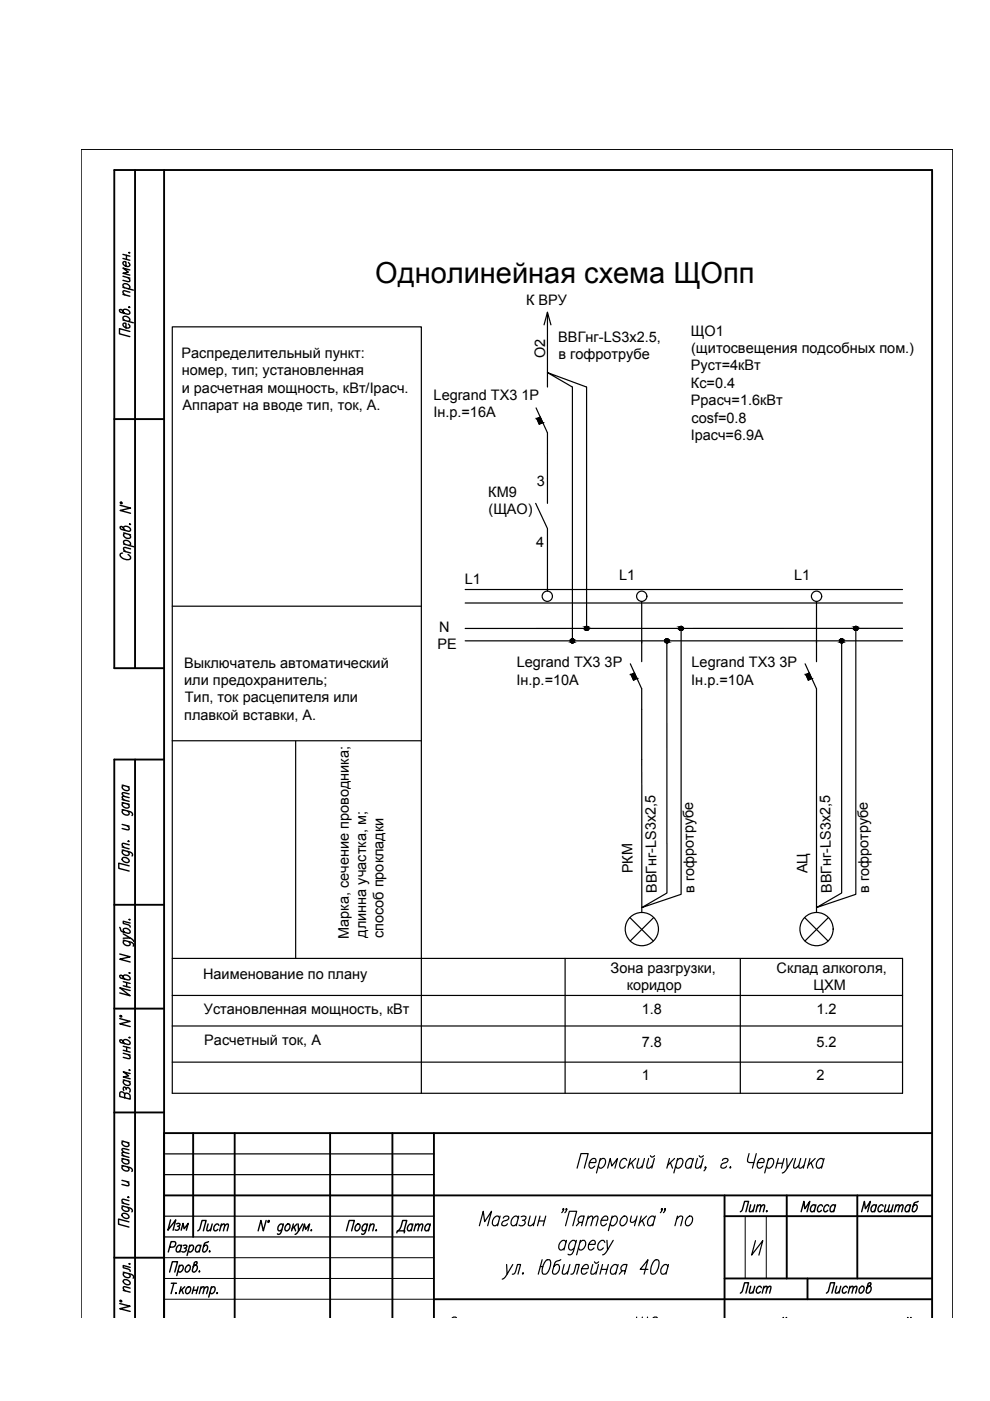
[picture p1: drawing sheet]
<svg xmlns="http://www.w3.org/2000/svg" width="210mm" height="297mm" viewBox="0 0 210 297" stroke-linecap="round" stroke-linejoin="round" font-family="sans-serif">
<!-- layer: 0 -->
<g fill="none" stroke="#000" stroke-width=".25">
<path d="M116.1 66.2l-.7 2.7M116.8 68.9l-.7-2.7v15.9M113.7 86.5l2.4 5.3v14.9M114.6 88.4l-.8 .4 .5 1.1 .8-.3M113.6 106.7l2.5 5.4v13.2M36.5 128.5h52.8M98.6 125h92.8M98.6 127.8h92.8M98.6 135.9h92.8M124.4 133.2v-51.1l-8.3-3.1 5.3 3.1v53.8M136.1 127.5v12.8M144.4 133.7v55.9l-8.3 2.8 5.3-3.1v-53"/>
<path d="M173.1 127.5v12.8M181.5 133.7v55.9l-8.4 2.8 5.3-3.1v-53M191.4 133.2h-92.8M36.5 157.1h52.8M62.7 157.1v45.9M133.6 140.7l2.5 5.3v47.5M134.5 142.7l-.7 .3 .5 1.2 .8-.4M170.7 140.7l2.4 5.3v47.5M171.6 142.7l-.7 .3 .5 1.2 .7-.4M133.6 194.5l4.9 5M138.6 194.5l-5 5M170.6 194.5l5 5"/>
<path d="M175.6 194.5l-4.9 5M36.5 203.2h154.9v28.6h-154.9v-162.5h52.8v162.5M36.5 211.1h154.9M36.5 217.5h154.9M119.8 203.2v28.6M157 203.2v28.6M36.5 225.2h154.9M34.8 257.9h57.2M34.8 249h57.2M34.8 244.6h57.2M101.6 259.9l.9-3.1 .3 2.2 1.4-2.2-.8 3.1M105.9 258.3l-.3-.5a1.26 1.26 0 0 0-.9 2.1h.3l.6-.4"/>
<path d="M106 257.8l-.5 2.1M106.7 258.3a.76 .76 0 0 1 1.2-.3v.3l-.2 .3-.8 .3a.73 .73 0 0 0-.5 .8 .79 .79 0 0 0 1.2-.2M109.9 258.3l-.3-.5a1.24 1.24 0 0 0-1.1 .8 1.24 1.24 0 0 0 .2 1.3h.3l.6-.4M110 257.8l-.6 2.1M110.5 258l.4-.2 .6 .2a.61 .61 0 0 1-.7 .7M111.1 258.7l.2 .3a.8 .8 0 0 1-.4 .8 .8 .8 0 0 1-.9-.1M112.4 257.8l-.4 1.9 .5 .2 .7-.6M113.6 257.8l-.5 2.1M114.2 258.9h1.2M114.5 257.8l-.5 2.1M115.7 257.8l-.5 2.1M119.5 256.4l-.1 .1-.1-.1 .2-.2v.2l-.4 .7"/>
<path d="M119.9 259.9l.8-3.1h1.6l-.9 3.1M120.2 256.4l-.2 .1v-.1l.1-.2 .1 .2-.4 .7M122.4 247.7l.8-3.1h1.5l-.8 3.1M122.8 259.2l-.6 .7M123.5 259.2h-.7l-.2-.3a.84 .84 0 0 1 .6-1.1h.7l-.6 2.1M124.6 258.4l.7-.6 .4 .2-.4 1.9M124.7 257.8l-.5 2.1M125 246.5h1.3a.55 .55 0 0 0 0-.6 .55 .55 0 0 0-.5-.3 1.33 1.33 0 0 0-.6 2.1h.3l.6-.5M125.7 258.4l.7-.6 .4 .2-.4 1.9M127.2 246l.5-.4h.4a1.26 1.26 0 0 1-.9 2.1l-.3-.5M127.3 245.6l-.8 3.1M127.5 258.7h1.3a.56 .56 0 0 0 0-.6 .56 .56 0 0 0-.5-.3 1.34 1.34 0 0 0-.6 2.1h.3l.6-.4"/>
<path d="M128.8 247.7l.6-2.1 .3 1.6 1.2-1.6-.5 2.1M129.7 258.3l.5-.5h.4a1.25 1.25 0 0 1 .2 1.3 1.25 1.25 0 0 1-1.1 .8l-.3-.4M129.8 257.8l-.8 3.1M131.8 258.3l.5-.5h.4a1.25 1.25 0 0 1 .2 1.3 1.25 1.25 0 0 1-1.1 .8 1.02 1.02 0 0 1 0-1.6zM132.9 246l-.3-.4a1.25 1.25 0 0 0-1.1 .8 1.25 1.25 0 0 0 .2 1.3h.3l.6-.5M133.7 245.6l-.6 2.1M133.9 257.8l-.2 1.2 .2 .2 .5-.2 .5-.4M133.9 246.5l.4 1.2M134.8 245.6l-1.5 1.5M135.1 257.8l-.6 2.1M135.4 245.6l-.4 1.9 .5 .2 .8-.6M136 257.8l-.6 2.1"/>
<path d="M136.2 258.7l.4 1.2M136.6 245.6l-.5 2.1M137.1 257.8l-1.5 1.5M137.5 245.6l-.4 1.9 .5 .2 .7-.6M137.9 245l.3 .3 .6-.3M138.7 245.6l-.5 2.1M138.8 258.3l-.3-.5a1.24 1.24 0 0 0-1.1 .8 1.24 1.24 0 0 0 .2 1.3h.3l.6-.4M138.9 257.8l-.5 2.1M140.4 256.4l-.1 .1v-.3a.78 .78 0 0 1-.3 .9M141.1 256.4l-.2 .1v-.1l.1-.2a.78 .78 0 0 1-.3 .9M141.9 245.6l-.5 2.1M142.1 246.5l.5 1.2"/>
<path d="M143 245.6l-1.5 1.5M143.5 258.4l.7-.6 .5 .2-.4 1.9M143.6 246a.72 .72 0 0 1 1-.3 1.37 1.37 0 0 1-1 2l-.4-.5M143.7 257.8l-.6 2.1M143.7 245.6l-.8 3.1M145.6 258.3l.6-.5h.3a1.25 1.25 0 0 1 .2 1.3 1.25 1.25 0 0 1-1.1 .8 1.02 1.02 0 0 1 0-1.6zM146.9 246l-.3-.4a1.25 1.25 0 0 0-1.1 .8 1.25 1.25 0 0 0 .2 1.3h.3l.6-.5M147 245.6l-.6 2.1M147.9 245.6l-.4 1.9 .5 .2 .7-.6M148.2 245l.3 .3 .6-.3M149.1 245.6l-.6 2.1M149.7 247.5l-.2 .2 .1-.3a.75 .75 0 0 1-.3 .8"/>
<path d="M153.2 246a.79 .79 0 0 1 1.1-.3l.1 .3-.2 .3-.9 .3a.75 .75 0 0 0-.4 .9 .78 .78 0 0 0 1.1-.3M154.7 247.5l.2-.1 .1 .1-.2 .2zM158.8 244.6l-.3 1.6 .3 .3h1M160.4 244.6l-.9 3.1M160.6 246.5h1.3a.55 .55 0 0 0 .1-.6 .55 .55 0 0 0-.6-.3 1.33 1.33 0 0 0-.5 2.1h.3l.5-.5M162.8 246l.6-.4h.3a1.26 1.26 0 0 1-.9 2.1l-.3-.5M163 245.6l-.9 3.1M164.8 246.6h1.2M165 245.6l-.5 2.1M166.2 245.6l-.5 2.1M166.8 245.6l.1 2.1 1.2-2.1M166.9 247.7a1.43 1.43 0 0 1-1 1"/>
<path d="M168.7 245.6l-.4 1.9 .4 .2 .7-.6M169.8 245.6l-.4 1.9 .4 .2 .7-.6M170.9 245.6l-.6 2.1M171.7 245.6l-.5 2.1M172 246.5l.4 1.2M172.8 245.6l-1.4 1.5M174.6 246l-.3-.4a1.25 1.25 0 0 0-1.1 .8 1.25 1.25 0 0 0 .2 1.3h.3l.6-.5M174.7 245.6l-.5 2.1M34.8 262.3h57.2M95.9 279.4l.3-.1 .6 .1M107.4 268.1l.1 2.1 1.2-2.1M107.5 270.2a1.45 1.45 0 0 1-1 1"/>
<path d="M108.6 270.2l.5-.2 .6-1.9h.7l-.6 2.1M110.8 270l.1-.1 .1 .1-.2 .2zM114.5 268.5h.6M114.9 267.1l-.8 3.1M115.8 267.2l.7-.1a2.45 2.45 0 0 1-.8 3.1l-.7-.2a3.2 3.2 0 0 1 .8-2.8zM118.9 267.1l-.8 .3-.5 .4-.5 1.8 .1 .4a.99 .99 0 0 0 1.4-1v-.5a.54 .54 0 0 0-.3-.4 .54 .54 0 0 0-.6 .1l-.3 .3M119.6 268.1l-.4 1.9 .5 .2 .7-.6M120 263.4l-.3-.4a1.24 1.24 0 0 0-1.1 .7 1.24 1.24 0 0 0 .2 1.3h.3l.6-.4M120.1 263l-.5 2M120.8 268.1l-.5 2.1M121 270.2l.5-.2 .6-1.9h.7l-.5 2.1M122.1 263.4l-.3-.4a1.25 1.25 0 0 0-1.1 .7 1.25 1.25 0 0 0 .2 1.3h.3l.6-.4"/>
<path d="M122.2 263l-.9 2.8a.62 .62 0 0 1-.9 .1M123 263.4l.5-.4h.4a1.26 1.26 0 0 1-.9 2l-.3-.4M123.1 263l-.8 3M123.4 269h1.3a.56 .56 0 0 0 0-.6 .56 .56 0 0 0-.6-.3 1.34 1.34 0 0 0-.5 2.1l.6-.2 .3-.3M124.8 263.8h1.3a.55 .55 0 0 0 .1-.6 .55 .55 0 0 0-.6-.2 1.33 1.33 0 0 0-.5 2h.3l.6-.4M125.7 268.1l-.4 1.9 .5 .2 .7-.6M126 267.5l.3 .3 .6-.3M126.9 268.1l-.6 2.1M127.5 269.1h1.2M127.8 268.1l-.6 2.1M128.2 263.4l-.3-.4a1.25 1.25 0 0 0-1.1 .7 1.25 1.25 0 0 0 .2 1.3h.4l.5-.4M128.7 263l.1 2 1.2-2"/>
<path d="M128.8 265a1.3 1.3 0 0 1-1 1M129 268.1l-.6 2.1M131 268.5l-.4-.4a1.26 1.26 0 0 0-.9 2.1h.4l.5-.5M131.1 268.1l-.6 2.1M131.9 269.4l-.6 .8M132.6 269.4h-.7l-.2-.1a.83 .83 0 0 1 .6-1.2h.6l-.5 2.1M135 279.3v.1M136.2 279.3v.1M137.3 279.3v.1M137.4 269.1h-1.7l1.7-2-.8 3.1M138.5 279.4l.2-.1 .7 .1M138.8 267.2l.6-.1a1.32 1.32 0 0 1 .2 1.7l-.7 1.2-.4 .2-.5-.2a3.3 3.3 0 0 1 .8-2.8z"/>
<path d="M141.6 268.5l-.3-.4a1.26 1.26 0 0 0-.9 2.1h.4l.5-.5M141.7 268.1l-.5 2.1M160.2 263l-.8 3.1 2.3-3.1-.8 3.1M166 279.4h.1M166.6 279.4h.2M192.4 279.4h.1M193.1 279.4h.1"/>
<circle cx="116" cy="126.4" r="1.09"/>
<circle cx="121.4" cy="135.9" r=".43"/>
<circle cx="124.4" cy="133.2" r=".43"/>
<circle cx="136.1" cy="126.4" r="1.09"/>
<circle cx="141.4" cy="135.9" r=".43"/>
<circle cx="144.4" cy="133.2" r=".43"/>
<circle cx="173.1" cy="126.4" r="1.09"/>
<circle cx="178.5" cy="135.9" r=".43"/>
<circle cx="181.5" cy="133.2" r=".43"/>
<circle cx="136.1" cy="197" r="3.5"/>
<circle cx="173.1" cy="197" r="3.5"/>
</g>
<g fill="#000" stroke="#000" stroke-width=".21">
<path d="M113.8 88.8h.9l.4 .8zM113.8 88.8l.7-.4 .2 .4zM133.8 143h.9l.4 .8zM133.8 143l.7-.3 .2 .3zM170.9 143h.8l.4 .8zM170.9 143l.7-.3 .1 .3z"/>
<path d="M113.8 88.8l.4 .8h.9zM114.2 89.6h.9l-.8 .3z"/>
<path d="M121.3 135.4h.2zM121.2 135.4h.3z"/>
<path d="M121.2 135.4l.4 .1zM121.2 135.5h.4z"/>
<path d="M121.2 136.3h.3zM121.2 136.3h.2z"/>
<path d="M121.2 135.5h.4zM121.1 135.5h.5z"/>
<path d="M121.2 136.3h.4zM121.2 136.3h.3z"/>
<path d="M121.1 135.5l.6 .1zM121 135.6h.7z"/>
<path d="M121.1 136.2h.5zM121.1 136.2l.5 .1z"/>
<path d="M121 135.6h.7zM121 135.6h.7z"/>
<path d="M121 136.2h.7zM121 136.2h.6z"/>
<path d="M121 135.6l.8 .1zM121 135.6l.8 .1z"/>
<path d="M121 136.1h.7zM121 136.1l.7 .1z"/>
<path d="M121 135.7l.8 .1zM121 135.7l.8 .1z"/>
<path d="M121 136h.8zM121 136l.7 .1z"/>
<path d="M120.9 135.8l.9 .1zM120.9 135.8l.9 .1z"/>
<path d="M120.9 135.9l.9 .1zM120.9 135.9l.9 .1z"/>
<path d="M120.9 136h.9zM120.9 136h.9z"/>
<path d="M124.3 132.8h.2zM124.2 132.8h.3z"/>
<path d="M124.2 132.8h.4zM124.2 132.8h.4z"/>
<path d="M124.2 133.7h.3zM124.2 133.7h.2z"/>
<path d="M124.2 132.8l.4 .1zM124.1 132.9h.5z"/>
<path d="M124.2 133.6h.4zM124.2 133.6l.3 .1z"/>
<path d="M124.1 132.9h.6zM124.1 132.9h.6z"/>
<path d="M124.1 133.6h.5zM124.1 133.6h.5z"/>
<path d="M124.1 132.9l.6 .1zM124.1 132.9l.6 .1z"/>
<path d="M124.1 133.5h.6zM124.1 133.5l.5 .1z"/>
<path d="M124 133l.8 .1zM124 133l.8 .1z"/>
<path d="M124 133.5h.7zM124 133.5h.7z"/>
<path d="M124 133.1l.8 .1zM124 133.1l.8 .1z"/>
<path d="M124 133.4h.8zM124 133.4l.7 .1z"/>
<path d="M123.9 133.2h.9zM123.9 133.2h.9z"/>
<path d="M123.9 133.2l.9 .1zM123.9 133.2l.9 .1z"/>
<path d="M123.9 133.3h.9zM123.9 133.3l.9 .1z"/>
<path d="M141.4 135.4h.1zM141.3 135.4h.2z"/>
<path d="M141.3 135.4l.3 .1zM141.2 135.5h.4z"/>
<path d="M141.3 136.3h.2zM141.3 136.3h.1z"/>
<path d="M141.2 135.5h.5zM141.1 135.5h.6z"/>
<path d="M141.2 136.3h.4zM141.2 136.3h.3z"/>
<path d="M141.1 135.5l.6 .1zM141.1 135.6h.6z"/>
<path d="M141.1 136.2h.6zM141.1 136.2l.5 .1z"/>
<path d="M141.1 135.6h.7zM141.1 135.6h.7z"/>
<path d="M141.1 136.2h.6zM141.1 136.2h.6z"/>
<path d="M141 135.6l.8 .1zM141 135.6l.8 .1z"/>
<path d="M141 136.1h.8zM141 136.1l.7 .1z"/>
<path d="M141 135.7l.8 .1zM141 135.7l.8 .1z"/>
<path d="M141 136h.8zM141 136l.8 .1z"/>
<path d="M141 135.8l.8 .1zM141 135.8l.8 .1z"/>
<path d="M141 135.9l.8 .1zM141 135.9l.8 .1z"/>
<path d="M141 136h.8zM141 136h.8z"/>
<path d="M144.4 132.8h.1zM144.3 132.8h.2z"/>
<path d="M144.3 132.8h.3zM144.2 132.8h.4z"/>
<path d="M144.3 133.7h.2zM144.3 133.7h.1z"/>
<path d="M144.2 132.8l.5 .1zM144.1 132.9h.6z"/>
<path d="M144.2 133.6h.4zM144.2 133.6l.3 .1z"/>
<path d="M144.1 132.9h.6zM144.1 132.9h.6z"/>
<path d="M144.1 133.6h.6zM144.1 133.6h.5z"/>
<path d="M144.1 132.9l.7 .1zM144.1 132.9l.7 .1z"/>
<path d="M144.1 133.5h.6zM144.1 133.5l.6 .1z"/>
<path d="M144 133l.8 .1zM144 133l.8 .1z"/>
<path d="M144 133.5h.8zM144 133.5h.7z"/>
<path d="M144 133.1l.8 .1zM144 133.1l.8 .1z"/>
<path d="M144 133.4h.8zM144 133.4l.8 .1z"/>
<path d="M144 133.2h.8zM144 133.2h.8z"/>
<path d="M144 133.2l.8 .1zM144 133.2l.8 .1z"/>
<path d="M144 133.3h.8zM144 133.3l.8 .1z"/>
<path d="M178.4 135.4h.2zM178.3 135.4h.3z"/>
<path d="M178.3 135.4l.3 .1zM178.3 135.5h.3z"/>
<path d="M178.3 136.3h.3zM178.3 136.3h.2z"/>
<path d="M178.3 135.5h.4zM178.2 135.5h.5z"/>
<path d="M178.3 136.3h.3zM178.3 136.3h.3z"/>
<path d="M178.2 135.5l.6 .1zM178.1 135.6h.7z"/>
<path d="M178.2 136.2h.5zM178.2 136.2l.4 .1z"/>
<path d="M178.1 135.6h.7zM178.1 135.6h.7z"/>
<path d="M178.1 136.2h.7zM178.1 136.2h.6z"/>
<path d="M178.1 135.6l.8 .1zM178.1 135.6l.8 .1z"/>
<path d="M178.1 136.1h.7zM178.1 136.1l.7 .1z"/>
<path d="M178 135.7l.9 .1zM178 135.7l.9 .1z"/>
<path d="M178 136h.9zM178 136l.8 .1z"/>
<path d="M178 135.8l.9 .1zM178 135.8l.9 .1z"/>
<path d="M178 136h.9zM178 136h.9z"/>
<path d="M178 135.9h.9zM178 135.9l.9 .1z"/>
<path d="M181.4 132.8h.2zM181.3 132.8h.3z"/>
<path d="M181.3 132.8h.3zM181.3 132.8h.3z"/>
<path d="M181.3 133.7h.3zM181.3 133.7h.2z"/>
<path d="M181.3 132.8l.4 .1zM181.2 132.9h.5z"/>
<path d="M181.3 133.6h.3zM181.3 133.6l.3 .1z"/>
<path d="M181.2 132.9h.6zM181.2 132.9h.6z"/>
<path d="M181.2 133.6h.5zM181.2 133.6h.4z"/>
<path d="M181.1 132.9l.7 .1zM181.1 132.9l.7 .1z"/>
<path d="M181.1 133.5h.7zM181.1 133.5l.6 .1z"/>
<path d="M181.1 133l.8 .1zM181.1 133l.8 .1z"/>
<path d="M181.1 133.5h.7zM181.1 133.5h.7z"/>
<path d="M181.1 133.1l.8 .1zM181.1 133.1l.8 .1z"/>
<path d="M181.1 133.4h.8zM181.1 133.4l.7 .1z"/>
<path d="M181 133.2h.9zM181 133.2h.9z"/>
<path d="M181 133.3h.9zM181 133.3l.9 .1z"/>
<path d="M181 133.2h.9zM181 133.2l.9 .1z"/>
<path d="M133.8 143l.4 .8h.9zM134.2 143.8h.9l-.8 .4z"/>
<path d="M170.9 143l.3 .8h.9zM171.2 143.8h.9l-.7 .4z"/>
</g>
<!-- layer: KONTUR -->
<path d="M17.2 279.4v-247.7h184.8v247.7" fill="none" stroke="#000" stroke-width=".25"/>
<g fill="none" stroke="#000" stroke-width=".4">
<path d="M28.6 36v105.7M34.8 36v243.4M24.2 88.9h10.6M34.8 141.7h-10.6v-105.7h173.4v243.4M28.6 161v118.4M34.8 161h-10.6v118.4M24.2 191.8h10.6M24.2 213.8h10.6M24.2 235.9h10.6M34.8 253.4h162.8M34.8 240.2h162.8M41 240.2v22.1"/>
<path d="M49.8 240.2v39.2M70 240.2v39.2M83.2 240.2v39.2M92 240.2v39.2M153.6 253.4v26M153.6 257.9h44M166.8 253.4v17.7M181.8 253.4v17.7M24.2 266.7h10.6M92 275.5h105.6M153.6 271.1h44M171.2 271.1v4.4"/>
</g>
<g fill="none" stroke="#000" stroke-width=".3">
<path d="M26.1 58.6l1.4 .4M26.1 53.9l1.4 .4M26.1 54.8l1.4 .4M26.8 54.1v.9M27.1 58.8l.4 .6-.1 .3-1.3-.3M27.2 55.6l.3 .7a.89 .89 0 0 1-1.4-.6l.2-.2h.4v1M27.3 53.6h.2zM27.5 57.2l-1.4-.4 1.1 .9-1.1 .2 1.4 .4M26.1 66v-.2a.89 .89 0 0 1 1.4 .6l-.4 .2-1.6-.4-.2-.3 .1-.3a.7 .7 0 0 1 .8 .6l.2 .2M26.1 67.8l2.2 .6M26.1 62.4l1.4 .4M26.1 60.9l2.2 .6"/>
<path d="M26.4 67.9l-.3-.6a.89 .89 0 0 1 .9-.1 .89 .89 0 0 1 .5 .7l-.3 .3M26.4 61l-.3-.6a.89 .89 0 0 1 .9-.2 .89 .89 0 0 1 .5 .8l-.3 .2M27.2 68.7l.3 .4v.2a.89 .89 0 0 1-.9 .2 .89 .89 0 0 1-.5-.8l.2-.2 .4 .1v.9M27.3 65.1l.2 .1zM27.5 70.3l-2.2-.6v1.1l2.2 .6M27.5 62l-1.3-.3-.1 .3 .4 .5M25.5 107.1l2.2 .6-2.2 .5 2.2 .6M25.6 106.5l.2 .1v.2l-.2-.1zM26 117.3h-.2a.57 .57 0 0 0-.3 .6 .57 .57 0 0 0 .5 .5l.8 .3 .8-.2a.62 .62 0 0 0-.5-.9M26.2 112v-.2a.9 .9 0 0 1 1.5 .6l-.4 .2-1.6-.4-.2-.3 .1-.3a.75 .75 0 0 1 .7 .6l.2 .2M26.2 116.8l1.5 .4M26.2 115.3l2.2 .6"/>
<path d="M26.2 113l1.5 .4M26.5 115.4l-.3-.4v-.2a.9 .9 0 0 1 1.5 .6l-.3 .3M26.5 113.1l-.2 .1a.84 .84 0 0 0 .3 .8 .84 .84 0 0 0 1 .1l.1-.4-.3-.4M27.5 111.1l.2 .1zM27.7 116.4l-1.4-.3-.1 .3 .4 .5M25.9 171.6l1.7 .5a.65 .65 0 0 1 .5 .7l-.1 .1M25.9 179.6l1.5 .4M25.9 174.8l1.5 .4M25.9 170.2l1.5 .3M25.9 169.5l1.5 .4M25.9 166.5l1.5 .4M26.2 171.7l-.2 .1a.82 .82 0 0 0 .4 .9 .82 .82 0 0 0 1-.1l-.3-.6"/>
<path d="M26.2 170.2l-.3 .3a.9 .9 0 0 0 1.5 .6l-.3-.6M26.2 166.5l-.2 .1a.84 .84 0 0 0 .3 .9 .84 .84 0 0 0 1 0l.1-.3-.3-.4M27 175.1l.4 .5-.1 .3-1.4-.2M27.2 178.4h.2zM27.4 179.1l-1.4-.3-.1 .4 .4 .5M27.4 169.1l-1.4-.3-.1 .3 .4 .5M27.4 168.3l-1.4-.2-.1 .2 .4 .5M25.4 196.6l.2 .6 .3 .3 1.3 .4 .3-.1a.83 .83 0 0 0-.3-.9 .83 .83 0 0 0-1 0l-.1 .4 .3 .4M25.9 180.2l1.7 .5a.65 .65 0 0 1 .5 .7l-.1 .1M26 181.9a.84 .84 0 0 1 .9 0 .84 .84 0 0 1 .4 .9 .84 .84 0 0 1-1 0 .84 .84 0 0 1-.3-.9zM26.1 199.3l1.7 .5a.64 .64 0 0 1 .5 .7l-.1 .1M26.1 198l1.5 .9h-1.5"/>
<path d="M26.2 180.3l-.2 .1a.81 .81 0 0 0 .4 .9 .81 .81 0 0 0 1-.2l-.3-.6M26.4 199.4l-.2 .1a.8 .8 0 0 0 .4 .9 .8 .8 0 0 0 1-.1v-.3l-.3-.4M27.4 183.6l-2.2-.6v1.1l2.2 .6M27.4 194.9l.2 .1zM27.6 198.9l.7 .7M27.6 195.7l-1.5-.4v.5l1.4 .4 .1 .4M25.4 216l2.2 .6-2.2 .5 2.2 .6M25.4 202.3l2.2 .6-2.2 .5 2.2 .6M25.5 215.3l.3 .1v.2l-.3-.1zM26.1 207.2v-.3a.89 .89 0 0 1 1-.1 .89 .89 0 0 1 .5 .8l-.4 .2-1.6-.4-.2-.3 .1-.3a1.04 1.04 0 0 1 .9 .8M26.1 208.1l1.5 .4M26.1 209l1.5 .4"/>
<path d="M26.9 208.3v.9M27.4 220h.2zM27.4 206.3h.2zM27.6 210l-2.2-.6 2.2 1.7-2.2-.6M26.1 220.9v-.3a.89 .89 0 0 1 1-.1 .89 .89 0 0 1 .5 .8l-.4 .2-1.6-.5-.2-.3 .1-.2a.7 .7 0 0 1 .7 .6l.2 .2M26.1 229l1.5 .4M26.1 223.3l1.5 .4M26.1 221.8l1.5 .4M26.1 222.7l1.5 .4M26.4 232l-.4-.5a.4 .4 0 0 0-.6 .3v.7l2.2 .5-.1-.9-.3-.3h-.7l-.1 .9M26.4 229l-.2 .2a.82 .82 0 0 0 .4 .8 .82 .82 0 0 0 .9 0l.1-.3-.3-.4M26.7 230.8l.5-.2a.62 .62 0 0 1 .3 .9"/>
<path d="M26.7 231a.43 .43 0 0 0-.5-.5v.7M26.9 222v.9M27.2 223.6l.4 .5-.1 .4-1.4-.3M27.4 226.9h.2zM27.6 227.6l-1.5-.4 1.2 .9-1.2 .2 1.5 .4M25.9 255.7l1.7 .4a.65 .65 0 0 1 .5 .7l-.1 .1M25.9 247.1l1.7 .4a.65 .65 0 0 1 .5 .7l-.1 .2M25.9 255l1.4 .4M25.9 250.3l1.4 .3M25.9 245.6l1.4 .4M25.9 245l1.4 .4M25.9 241.9l1.4 .4"/>
<path d="M26 257.3a.84 .84 0 0 1 .9 .1 .84 .84 0 0 1 .3 .8 .84 .84 0 0 1-.9 0 .84 .84 0 0 1-.3-.9zM26.2 255.8l-.2 .1a.82 .82 0 0 0 .4 .9 .82 .82 0 0 0 .9-.2v-.2l-.3-.4M26.2 247.2l-.2 .1a.82 .82 0 0 0 .4 .9 .82 .82 0 0 0 .9-.1l-.3-.7M26.2 245.7l-.2 .1a.83 .83 0 0 0 .3 .9 .83 .83 0 0 0 .9 0l.1-.4-.3-.4M26.2 242l-.2 .1a.84 .84 0 0 0 .3 .9 .84 .84 0 0 0 .9 0l.1-.4-.3-.4M26.9 250.5l.4 .5-.1 .4-1.3-.3M27.1 253.8l.2 .1zM27.3 259.1l-2.2-.6v1.1l2.2 .6M27.3 254.6l-1.3-.3-.1 .4 .4 .5M27.3 244.6l-1.3-.3-.1 .3 .4 .5M27.3 243.8l-1.3-.3-.1 .3 .4 .5M56.4 258.8l-.6 2.2-.5-2.2-.6 2.2"/>
<path d="M56.9 258.8h.2l-.2 .4zM60 259.8l-.1-.2a.81 .81 0 0 0-.9 .4 .81 .81 0 0 0 .1 1l.7-.4M60.1 259.5l-.5 1.7a.64 .64 0 0 1-.7 .5l-.1-.1M60.6 259.8l.4-.3h.3a.89 .89 0 0 1 .1 .9 .89 .89 0 0 1-.8 .6 .73 .73 0 0 1 0-1.2zM62.2 259.5l-.4 1.5M63 259.5l-1.1 1M63.2 259.5l.1 1.5 .9-1.5M75.5 259.8l.6-.3a.89 .89 0 0 1 .2 .9 .89 .89 0 0 1-.8 .6 .74 .74 0 0 1 0-1.2zM77.8 259.8l-.1-.2a.81 .81 0 0 0-.9 .4 .81 .81 0 0 0 .2 1l.6-.4M77.9 259.5l-.4 1.7a.64 .64 0 0 1-.7 .5l-.1-.1M78.4 259.9l.5-.4 .4 .1-.3 1.4M78.5 259.5l-.3 1.5"/>
<path d="M169.9 256.9l.5-2.2 .2 1.6 1.1-1.6-.6 2.2M172.9 255.8l-.1-.3a.83 .83 0 0 0-.9 .4 .83 .83 0 0 0 0 .9l.4 .1 .4-.3M173 255.4l-.4 1.5M174.4 255.8l-.1-.3a.82 .82 0 0 0-.9 .4 .82 .82 0 0 0 .1 1l.7-.3M175.7 255.8l-.1-.3a.82 .82 0 0 0-.9 .4 .82 .82 0 0 0 .2 1l.6-.3M177.1 255.8l-.1-.3a.84 .84 0 0 0-.9 .4 .84 .84 0 0 0 0 .9l.4 .1 .3-.3M177.2 255.4l-.4 1.5M25.4 276.4l2.2 .5-2.2 .6 2.2 .5M25.5 275.7l.3 .1v.2l-.3-.1zM26.1 269.7l1.7 .5a.64 .64 0 0 1 .5 .7l-.1 .1M26.1 273.6l1.5 .4M26.2 271.4a.83 .83 0 0 1 1 0 .83 .83 0 0 1 .3 .9 .82 .82 0 0 1-.9 0 .82 .82 0 0 1-.4-.9z"/>
<path d="M26.4 269.8l-.2 .1a.79 .79 0 0 0 .4 .9 .79 .79 0 0 0 1-.1l-.3-.7M27.4 267.9l.2 .1zM27.6 273.1l-1.4-.3-.1 .4 .4 .5M27.6 268.7l-1.5-.4v.5l1.4 .4 .1 .4M36 269.7l.5-2.2h1.1l-.5 2.2M36 264.4h.7a.67 .67 0 0 0 .5-.5 .67 .67 0 0 0-.2-.7h-.7l-.6 2.3M36.3 272.1h1.1M36.9 272.1l-.6 2.2M37.2 274.2l.2-.1-.1 .2zM38 268.6l.6-.4a.89 .89 0 0 1 .2 1 .89 .89 0 0 1-.8 .5l-.2-.3M38.1 268.2l-.6 2.2M38.4 272.8l-.4 1.5"/>
<path d="M38.4 264.3l-.1-.2a.83 .83 0 0 0-.8 .3 .83 .83 0 0 0-.1 .9l.4 .2 .4-.4M38.5 264l-.4 1.5M38.5 273.5l.4 .8M38.9 264.1h.7a.44 .44 0 0 1-.5 .5M39.2 272.8l-1.1 1.1M39.3 264.6l.2 .2-.1 .4a.57 .57 0 0 1-.9 .1M39.6 273.1l.6-.3a.89 .89 0 0 1 .1 .9 .89 .89 0 0 1-.7 .6 .74 .74 0 0 1 0-1.2zM39.7 268.4l.4-.2a.89 .89 0 0 1 .2 1 .89 .89 0 0 1-.8 .5 .87 .87 0 0 1 .2-1.3zM40.2 264.3l.6-.3a.89 .89 0 0 1 .1 .9 .89 .89 0 0 1-.7 .6l-.3-.4M40.3 264l-.6 2.2M41 273.6h.8M41.1 272.8l-.4 1.5"/>
<path d="M41.4 268.2h.2a.89 .89 0 0 1 .1 1 .89 .89 0 0 1-.7 .5l-.2-.4 .4-1.6 .3-.2 .3 .1a.7 .7 0 0 1-.6 .8l-.2 .2M42 272.8l-.4 1.5M42.2 269.6l.1-.1-.1 .2zM42.5 264.3l-.1-.2a.82 .82 0 0 0-.8 .3 .82 .82 0 0 0-.1 .9l.4 .2 .4-.4M42.5 273.2l.5-.4 .3 .1-.3 1.4M42.6 264l-.4 1.5M42.6 272.8l-.4 1.5M43.3 273.2l.5-.4 .3 .1-.3 1.4M44.2 263.2l-.8 .4-.1 .2-.3 1.2v.3a.83 .83 0 0 0 .9-.3 .83 .83 0 0 0 0-.9l-.3-.1-.4 .3M44.5 265.2l-.1 .3zM44.8 273.1l.3-.3h.3a.89 .89 0 0 1 .1 .9 .89 .89 0 0 1-.7 .6l-.3-.3M44.8 272.8l-.5 2.2"/>
<path d="M46.1 274.1l-.1 .2zM62.3 260.1l.4 .9M63.3 261l-.7 .7M64.2 261l.4-1.5 .2 1.1 .9-1.1-.4 1.5M66 260.8v.2zM73.4 261l.6-2.2h1.1l-.6 2.2M79.7 260.9l.1-.1-.1 .2zM175.2 274.2l.4-.4 .5-1.8h.9l-.6 2.2M177.4 272.7l-.3 1.4 .4 .1 .5-.4M178.3 272.7l-.4 1.5M179.7 273l-.1-.2a.81 .81 0 0 0-.9 .4 .81 .81 0 0 0 .1 1h.3l.3-.3M180.1 273.1l.5-.4 .3 .1-.3 1.4"/>
<path d="M180.2 272.7l-.4 1.5M180.9 273.1l.5-.4 .3 .1-.3 1.4M182.3 273l.7-.3a.89 .89 0 0 1 .1 .9 .89 .89 0 0 1-.8 .6l-.2-.3zM184.2 272.7h.3a.89 .89 0 0 1 .1 .9 .89 .89 0 0 1-.8 .6l-.2-.4 .5-1.6 .3-.2 .3 .1a.75 .75 0 0 1-.6 .7l-.3 .2"/>
</g>
<path d="M158 258v13.1M162.5 258v13.1M34.8 275.5h57.2M34.8 271.1h57.2M34.8 266.7h57.2" fill="none" stroke="#000" stroke-width=".21"/>
<text font-size="6.1" x="79.6" y="59.9">Однолинейная схема ЩОпп</text>
<g font-size="5.7">
<text x="82.9" y="262.5">Дата</text>
<text x="155.6" y="275.5">Лист</text>
</g>
<g font-size="5.3">
<text x="34.2" y="262.1">Изм</text>
<text x="40.6" y="262.1">Лист</text>
<text x="155.6" y="258.2">Лит.</text>
<text x="181.3" y="258.2">Масштаб</text>
</g>
<g font-size="3.1">
<text x="111.5" y="64.7">К ВРУ</text>
<text x="146.5" y="71.2">ЩО1</text>
<text x="38.5" y="75.9">Распределительный пункт:</text>
<text x="115.6" y="75.9" transform="rotate(-90 115.6 75.9)">О2</text>
<text x="118.4" y="72.4">ВВГнг-LS3x2.5,</text>
<text x="118.4" y="76.1">в гофротрубе</text>
<text x="146.6" y="74.9">(щитосвещения подсобных пом.)</text>
<text x="38.5" y="79.6">номер, тип; установленная</text>
<text x="38.5" y="83.3">и расчетная мощность, кВт/Iрасч.</text>
<text x="146.5" y="78.5">Pуст=4кВт</text>
<text x="146.5" y="82.2">Кс=0.4</text>
<text x="38.7" y="86.9">Аппарат на вводе тип, ток, А.</text>
<text x="91.9" y="88.4">Iн.р.=16А</text>
<text x="91.9" y="84.8">Legrand TX3 1P</text>
<text x="146.5" y="85.9">Ррасч=1.6кВт</text>
<text x="146.6" y="89.6">cosf=0.8</text>
<text x="146.4" y="93.3">Iрасч=6.9A</text>
<text x="103.5" y="105.3">КМ9</text>
<text x="113.8" y="103.1">3</text>
<text x="103.6" y="109.1">(ЩАО)</text>
<text x="113.7" y="116.1">4</text>
<text x="98.6" y="123.8">L1</text>
<text x="131.3" y="123">L1</text>
<text x="168.4" y="123">L1</text>
<text x="92.8" y="137.6">PE</text>
<text x="93.1" y="134">N</text>
<text x="39" y="141.5">Выключатель автоматический</text>
<text x="109.6" y="141.5">Legrand TX3 3P</text>
<text x="146.6" y="141.5">Legrand TX3 3P</text>
<text x="39" y="145.2">или предохранитель;</text>
<text x="39.2" y="148.9">Тип, ток расцепителя или</text>
<text x="109.5" y="145.2">Iн.р.=10А</text>
<text x="146.6" y="145.2">Iн.р.=10А</text>
<text x="39" y="152.5">плавкой вставки, А.</text>
<text x="134.2" y="185.1" transform="rotate(-91 134.2 185.1)">РКМ</text>
<text x="171.2" y="185.1" transform="rotate(-91 171.2 185.1)">АЦ</text>
<text x="139.3" y="189.4" transform="rotate(-91 139.3 189.4)">ВВГнг-LS3x2,5</text>
<text x="147.3" y="189.4" transform="rotate(-91 147.3 189.4)">в гофротрубе</text>
<text x="176.4" y="189.4" transform="rotate(-91 176.4 189.4)">ВВГнг-LS3x2,5</text>
<text x="184.3" y="189.4" transform="rotate(-91 184.3 189.4)">в гофротрубе</text>
<text x="73.9" y="199" transform="rotate(-90 73.9 199)">Марка, сечение проводника;</text>
<text x="77.6" y="198.8" transform="rotate(-90 77.6 198.8)">длинна участка, м;</text>
<text x="81.3" y="198.9" transform="rotate(-90 81.3 198.9)">способ прокладки</text>
<text x="43.1" y="207.7">Наименование по плану</text>
<text x="129.5" y="206.3">Зона разгрузки,</text>
<text x="132.9" y="209.9">коридор</text>
<text x="164.6" y="206.3">Склад алкоголя,</text>
<text x="172.5" y="209.9">ЦХМ</text>
<text x="43.2" y="214.9">Установленная мощность, кВт</text>
<text x="136.1" y="215.1">1.8</text>
<text x="173.1" y="215.1">1.2</text>
<text x="43.3" y="221.5">Расчетный ток, А</text>
<text x="136.1" y="222">7.8</text>
<text x="173.1" y="222">5.2</text>
<text x="136.1" y="229">1</text>
<text x="173.1" y="229">2</text>
</g>
</svg>
